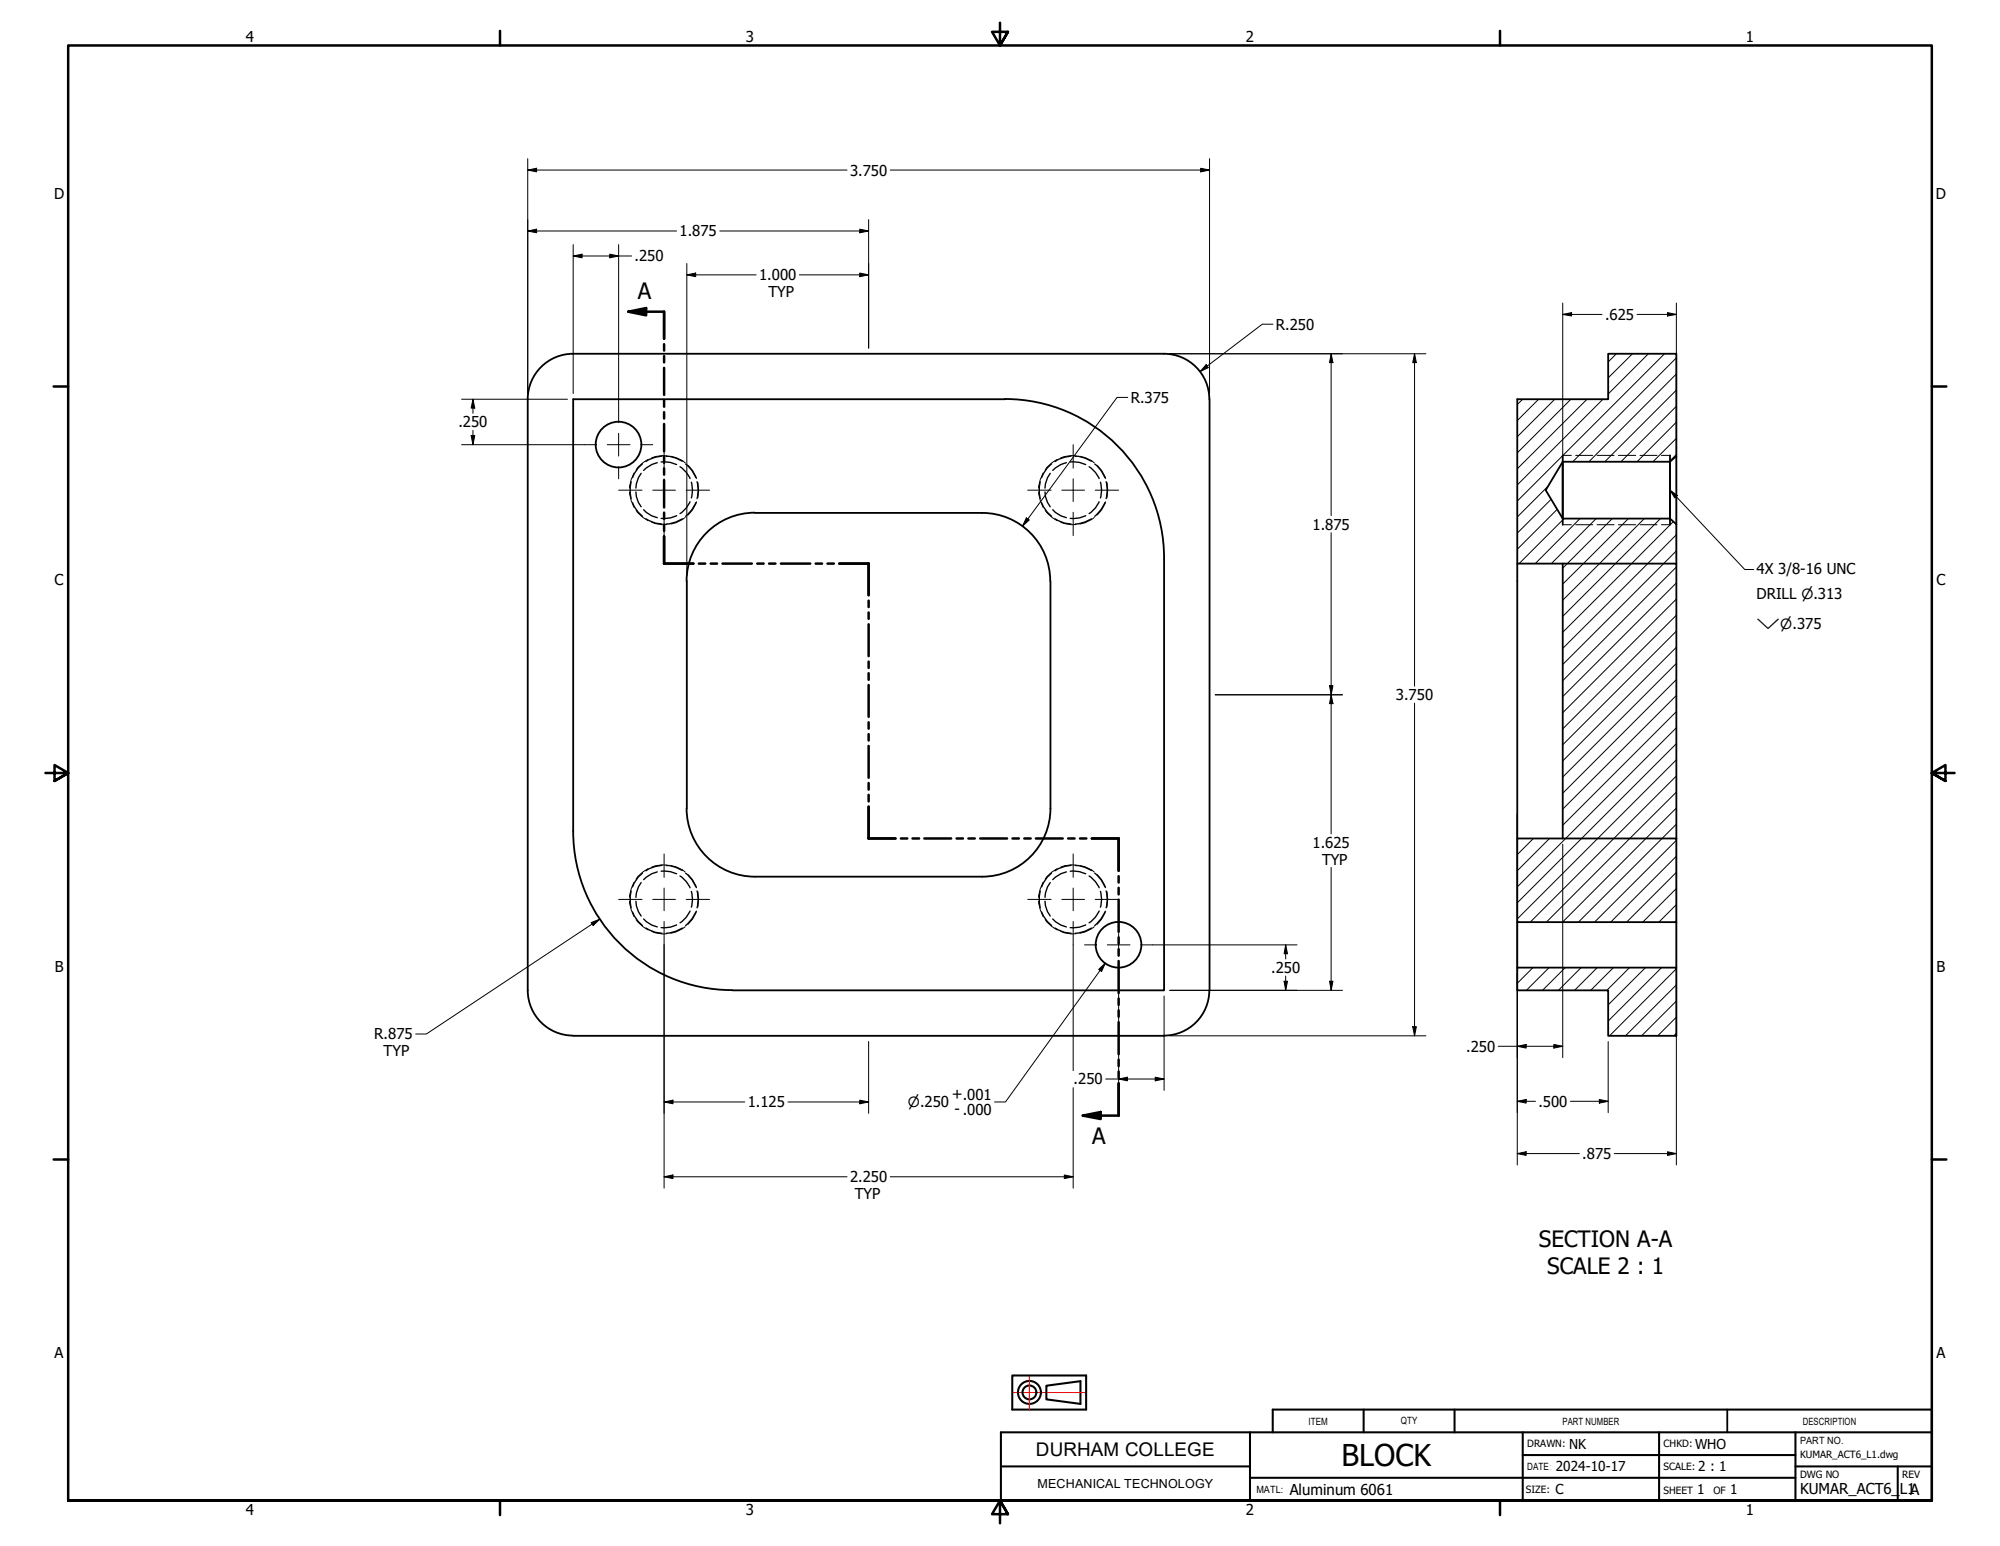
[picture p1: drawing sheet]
<svg xmlns="http://www.w3.org/2000/svg" width="559mm" height="432mm" viewBox="0 0 559 432" stroke-linecap="round" stroke-linejoin="round" font-family="sans-serif">
<!-- layer: Hatch (ANSI) -->
<g fill="none" stroke="#000" stroke-width=".28">
<path d="M451.6 98.8l-2.3 2.3M456.1 98.8l-6.8 6.7M460.6 98.8l-11.3 11.2M465.1 98.8l-41.2 41.2M468.4 99.9l-29 29.1M425.4 111.5l-1.5 1.5M429.9 111.5l-6 6M434.4 111.5l-10.5 10.5M438.9 111.5l-15 15M443.4 111.5l-19.5 19.4M447.9 111.5l-24 23.9M468.4 117.9l-11 11.1"/>
<path d="M468.4 113.5l-15.5 15.5M468.4 109l-20 20M468.4 104.5l-24.5 24.5M432.4 135.9l-8.5 8.5M433.4 139.4l-9.5 9.5M468.4 126.9l-2.1 2.1M468.4 122.4l-6.6 6.6M435.1 142.2l-11.2 11.2M437 144.8l-12.6 12.6M441.5 144.8l-12.6 12.6M446 144.8l-12.5 12.6M450.5 144.8l-13.9 13.9"/>
<path d="M455 144.8l-18.4 18.3M459.4 144.8l-22.8 22.8M463.9 144.8l-27.3 27.3M467.6 145.7l-31 30.9M468.4 158.4l-31.8 31.7M468.4 153.9l-31.8 31.7M468.4 149.4l-31.8 31.7M468.4 176.3l-31.8 31.7M468.4 171.8l-31.8 31.8M468.4 167.3l-31.8 31.8M468.4 162.8l-31.8 31.8M468.4 198.8l-31.8 31.7"/>
<path d="M468.4 194.2l-31.8 31.8M468.4 189.8l-31.8 31.8M468.4 185.3l-31.8 31.7M468.4 180.8l-31.8 31.7M468.4 216.7l-40.9 40.9M468.4 212.2l-44.5 44.5M468.4 207.7l-44.5 44.5M468.4 203.3l-44.5 44.4M423.9 234.2v.1M428.4 234.2l-4.5 4.5M432.9 234.2l-9 9M468.4 239.1l-18.4 18.5"/>
<path d="M468.4 234.7l-22.9 22.9M468.4 230.2l-27.4 27.4M468.4 225.7l-31.8 31.9M468.4 221.2l-36.3 36.4M468.4 257.1l-.4 .5M468.4 252.7l-4.9 4.9M468.4 248.2l-9.4 9.4M468.4 243.6l-13.9 14M428.3 270.3l-4.4 4.3M432.8 270.3l-6.3 6.3M437.3 270.3l-6.3 6.3M441.8 270.3l-6.4 6.3"/>
<path d="M446.3 270.3l-6.4 6.3M450.8 270.3l-6.4 6.3M455.3 270.3l-6.4 6.3M459.7 270.3l-10.4 10.4M464.2 270.3l-14.9 14.9M468.4 279.6l-9.7 9.7M468.4 275.1l-14.2 14.2M468.4 270.6l-18.7 18.7M468.4 288.5l-.7 .8M468.4 284.1l-5.2 5.2"/>
</g>
<!-- layer: Hidden (ANSI) -->
<g fill="none" stroke="#000" stroke-width=".38">
<path d="M176.3 134.6l-.2 1.4v1.9l.2 1.4M177.7 137.4l.1 1.3 .6 1.6 .7 1.2M179.1 132.2l-.7 1.2-.6 1.7-.1 1.2M179.5 129.5l-1.2 1.2-1.6 2.7M183.6 129.2l-1.5 .5-2.3 1.7M184.7 129a8.1 8.1 0 0 1 4.3 .7M185 127.4l-1.9 .3-1.7 .6-.9 .6M186.1 127.4a8.5 8.5 0 0 1 4.5 1.4M190 130.4a7.2 7.2 0 0 1 2.8 3.3M191.6 129.6a8.2 8.2 0 0 1 2.8 3.8M193.2 134.7a7.7 7.7 0 0 1 0 4.4M194.8 134.6a8.9 8.9 0 0 1 0 4.7"/>
<path d="M290.6 134.6l-.2 1.4v1.9l.2 1.4M292 137.4l.1 1.3 .6 1.6 .7 1.2M293.4 132.2l-.7 1.2-.6 1.7-.1 1.2M293.8 129.5l-1.2 1.2-1.6 2.7M297.9 129.2l-1.5 .5-2.3 1.7M299 129a8.1 8.1 0 0 1 4.3 .7M299.3 127.4l-1.9 .3-1.7 .6-.9 .6M300.4 127.4a8.5 8.5 0 0 1 4.5 1.4M304.3 130.4a7.2 7.2 0 0 1 2.8 3.3M305.9 129.6a8.2 8.2 0 0 1 2.8 3.8M307.5 134.7a7.7 7.7 0 0 1 0 4.4M309.1 134.6a8.9 8.9 0 0 1 0 4.7"/>
<path d="M176.7 140.4l.5 1.1 1.1 1.6 1.2 1.1M179.8 142.4l.8 .7 1.5 1 1.5 .5M180.5 144.9l2.6 1.2 1.9 .3M189 144a7.3 7.3 0 0 1-4.3 .8M190.6 144.9a9.3 9.3 0 0 1-4.5 1.5M192.8 140.1a7.2 7.2 0 0 1-2.8 3.3M194.4 140.4a9.2 9.2 0 0 1-2.8 3.8M291 140.4l.5 1.1 1.1 1.6 1.2 1.1M294.1 142.4l.8 .7 1.5 1 1.5 .5M294.8 144.9l2.6 1.2 1.9 .3M303.3 144a7.3 7.3 0 0 1-4.3 .8M304.9 144.9a9.3 9.3 0 0 1-4.5 1.5"/>
<path d="M307.1 140.1a7.2 7.2 0 0 1-2.8 3.3M308.7 140.4a9.2 9.2 0 0 1-2.8 3.8M176.3 248.9l-.2 1.4v1.9l.2 1.4M176.7 254.7l.5 1.1 1.1 1.6 1.2 1.1M177.7 251.7l.1 1.3 .6 1.6 .7 1.2M179.1 246.5l-.7 1.2-.6 1.7-.1 1.2M179.5 243.8l-1.2 1.2-1.6 2.7M179.8 256.7l.8 .7 1.5 1 1.5 .5M180.5 259.2l2.6 1.2 1.9 .3M183.6 243.5l-1.5 .5-2.3 1.7M184.7 243.3a8.1 8.1 0 0 1 4.3 .7M185 241.7l-1.9 .3-1.7 .6-.9 .6"/>
<path d="M186.1 241.7a8.5 8.5 0 0 1 4.5 1.4M189 258.3a7.3 7.3 0 0 1-4.3 .8M190 244.7a7.2 7.2 0 0 1 2.8 3.3M190.6 259.2a9.3 9.3 0 0 1-4.5 1.5M191.6 243.9a8.2 8.2 0 0 1 2.8 3.8M192.8 254.4a7.2 7.2 0 0 1-2.8 3.3M193.2 249a7.7 7.7 0 0 1 0 4.4M194.4 254.7a9.2 9.2 0 0 1-2.8 3.8M194.8 248.9a8.9 8.9 0 0 1 0 4.7M290.6 248.9l-.2 1.4v1.9l.2 1.4M291 254.7l.5 1.1 1.1 1.6 1.2 1.1M292 251.7l.1 1.3 .6 1.6 .7 1.2"/>
<path d="M293.4 246.5l-.7 1.2-.6 1.7-.1 1.2M293.8 243.8l-1.2 1.2-1.6 2.7M294.1 256.7l.8 .7 1.5 1 1.5 .5M294.8 259.2l2.6 1.2 1.9 .3M297.9 243.5l-1.5 .5-2.3 1.7M299 243.3a8.1 8.1 0 0 1 4.3 .7M299.3 241.7l-1.9 .3-1.7 .6-.9 .6M300.4 241.7a8.5 8.5 0 0 1 4.5 1.4M303.3 258.3a7.3 7.3 0 0 1-4.3 .8M304.3 244.7a7.2 7.2 0 0 1 2.8 3.3M304.9 259.2a9.3 9.3 0 0 1-4.5 1.5M305.9 243.9a8.2 8.2 0 0 1 2.8 3.8"/>
<path d="M307.1 254.4a7.2 7.2 0 0 1-2.8 3.3M307.5 249a7.7 7.7 0 0 1 0 4.4M308.7 254.7a9.2 9.2 0 0 1-2.8 3.8M309.1 248.9a8.9 8.9 0 0 1 0 4.7"/>
</g>
<!-- layer: Hidden Narrow (ANSI) -->
<g fill="none" stroke="#000" stroke-width=".28">
<path d="M175.9 137.4a11.5 11.5 0 0 0 1.2 4.3M177.1 132.1a10.7 10.7 0 0 0-1.2 4.2M181 128.3l-1.4 .9-1.4 1.4-.5 .7M186.4 127.3h-1.4l-1.9 .2-1 .4M187.5 127.4l1.4 .4 1.8 .9 .8 .6M192.3 130l1.2 1.4 1.1 2.3M194.9 134.7a9.6 9.6 0 0 1 0 4.4M290.2 137.4a11.5 11.5 0 0 0 1.2 4.3M291.4 132.1a10.7 10.7 0 0 0-1.2 4.2M295.3 128.3l-1.4 .9-1.4 1.4-.5 .7M300.7 127.3h-1.4l-1.9 .2-1 .4M301.8 127.4l1.4 .4 1.8 .9 .8 .6"/>
<path d="M306.6 130l1.2 1.4 1.1 2.3M309.2 134.7a9.6 9.6 0 0 1 0 4.4M436.6 127.2h2.4M440.2 127.2h4.8M446.2 127.2h4.8M452.2 127.2h4.8M458.2 127.2h4.8M464.2 127.2h2.4M177.7 142.6l1.9 1.9 1.4 .9M182.1 145.9l2.9 .7 1.4-.1M191.5 144.5l-2.6 1.5-1.4 .4M194.6 140.1l-1.1 2.3-1.2 1.4"/>
<path d="M292 142.6l1.9 1.9 1.4 .9M296.4 145.9l2.9 .7 1.4-.1M305.8 144.5l-2.6 1.5-1.4 .4M308.9 140.1l-1.1 2.3-1.2 1.4M436.6 146.6h2.4M440.2 146.6h4.8M446.2 146.6h4.8M452.2 146.6h4.8M458.2 146.6h4.8M464.2 146.6h2.4M175.9 251.7a11.5 11.5 0 0 0 1.2 4.3M177.1 246.4a10.7 10.7 0 0 0-1.2 4.2"/>
<path d="M177.7 256.9l1.9 1.9 1.4 .9M181 242.6l-1.4 .9-1.4 1.4-.5 .7M186.4 241.6h-1.4l-1.9 .2-1 .4M187.5 241.7l1.4 .4 1.8 .9 .8 .6M191.5 258.8l-2.6 1.5-1.4 .4M192.3 244.3l1.2 1.4 1.1 2.3M194.6 254.4l-1.1 2.3-1.2 1.4M194.9 249a9.6 9.6 0 0 1 0 4.4M290.2 251.7a11.5 11.5 0 0 0 1.2 4.3M291.4 246.4a10.7 10.7 0 0 0-1.2 4.2M292 256.9l1.9 1.9 1.4 .9M295.3 242.6l-1.4 .9-1.4 1.4-.5 .7"/>
<path d="M300.7 241.6h-1.4l-1.9 .2-1 .4M301.8 241.7l1.4 .4 1.8 .9 .8 .6M305.8 258.8l-2.6 1.5-1.4 .4M306.6 244.3l1.2 1.4 1.1 2.3M308.9 254.4l-1.1 2.3-1.2 1.4M309.2 249a9.6 9.6 0 0 1 0 4.4M182.1 260.2l2.9 .7 1.4-.1M296.4 260.2l2.9 .7 1.4-.1"/>
</g>
<!-- layer: Visible (ANSI) -->
<g fill="none" stroke="#000" stroke-width=".51">
<path d="M160.1 98.8a12.7 12.7 0 0 0-12.7 12.7v165.1a12.7 12.7 0 0 0 12.7 12.6M160.1 98.8h165.1a12.7 12.7 0 0 1 12.7 12.7M280.8 111.4a44.5 44.5 0 0 1 44.4 44.5M280.8 111.5h-120.7v120.7M337.9 111.5v165.1M436.6 127.2v19.4M466.6 127.2v19.4M468.4 127.4v19M210.9 143.2a19.1 19.1 0 0 0-19.1 19.1M210.9 143.3h63.5a19 19 0 0 1 19 19M325.2 156v120.6h-120.6M423.9 157.4v76.8"/>
<path d="M436.6 157.4v76.8M468.4 157.4v-11l-1.8-1.6h-30l-4.7-7.9 4.7-7.9h30l1.8-1.6v-28.6h-19.1v12.7h-25.4v45.9h44.5v76.8M191.9 162.3v63.5M293.5 162.3v63.5M160.1 232.1a44.4 44.4 0 0 0 44.5 44.4M191.8 225.8a19.1 19.1 0 0 0 19.1 19.1h63.5a19.1 19.1 0 0 0 19.1-19.1M423.9 234.2h44.5v23.4h-44.5zM423.9 257.6v12.7M468.4 257.6v12.7M337.9 276.6a12.7 12.7 0 0 1-12.7 12.6M423.9 270.3h44.5v19h-19.1v-12.7h-25.4zM160.1 289.3h165.1"/>
<circle cx="172.8" cy="124.2" r="6.4"/>
<circle cx="312.5" cy="263.9" r="6.4"/>
</g>
<!-- layer: Section Line (ANSI) -->
<g fill="none" stroke="#000" stroke-width=".7">
<path d="M175.5 87.1l5-1.1v2.1zM175.5 87.1h10v7.5M185.5 96.1v1.8M185.5 99.4v1.8M185.5 102.7v7.6M185.5 111.8v1.8M185.5 115.1v1.8M185.5 118.4v7.6M185.5 127.5v1.8M185.5 130.8v1.8M185.5 134.1v7.6M185.5 149.8v7.6h8.2"/>
<path d="M185.5 143.2v1.8M185.5 146.5v1.8M195.3 157.4h1.7M198.6 157.4h1.7M201.9 157.4h8.2M211.6 157.4h1.8M214.9 157.4h1.8M218.2 157.4h8.2M227.9 157.4h1.8M231.2 157.4h1.8M234.5 157.4h8.2v8.8M242.7 167.8v1.7"/>
<path d="M242.7 171.1v1.7M242.7 174.4v8.9M242.7 184.8v1.8M242.7 188v1.9M242.7 191.3v8.9M242.7 201.7v1.8M242.7 205v1.8M242.7 208.3v8.9M242.7 218.7v1.8M242.7 225.3v8.9h7.5M242.7 222v1.8M251.7 234.2h1.8"/>
<path d="M255 234.2h1.8M258.3 234.2h7.4M267.3 234.2h1.7M270.6 234.2h1.8M273.9 234.2h7.5M282.9 234.2h1.8M286.2 234.2h1.8M289.4 234.2h7.5M298.4 234.2h1.8M301.8 234.2h1.7M305.1 234.2h7.4v9M312.5 244.7v1.8"/>
<path d="M312.5 248v1.8M312.5 251.3v9M312.5 261.8v1.8M312.5 265.1v1.8M312.5 268.4v9M312.5 278.9v1.8M312.5 282.2v1.8M312.5 285.5v8.9M312.5 296v1.8M312.5 299.3v1.8M302.5 311.6l5-1v1.9zM312.5 302.6v9h-10"/>
</g>
<path d="M175.5 87.1l5-1.1v2.1zM302.5 311.6l5-1v1.9z" fill="#000"/>
<!-- layer: Border (ANSI) -->
<g fill="none" stroke="#000" stroke-width=".7">
<path d="M139.7 8.6v4.1M279.4 6.3v6.4l-2.2-3.8h4.4l-2.2 3.8 2.2-3.8M419.1 8.6v4.1M15 107.9h4M539.8 107.9h4M12.7 215.9h6.3l-3.8-2.2v4.4l3.8-2.2-3.8 2.2M546.1 215.9h-6.3l3.8-2.2v4.4l-3.8-2.2 3.8 2.2M15 323.8h4M539.8 323.8h4M19 419.1v-406.4h520.8v406.4h-520.8h520.8M139.7 419.1v4.1M419.1 419.1v4.1"/>
<path d="M281.6 422.9l-2.2-3.8 2.2 3.8h-4.4l2.2-3.8v6.3"/>
</g>
<!-- layer: TITLE -->
<g fill="none" stroke="#000" stroke-width=".57">
<path d="M282.8 384.2h20.7v9.5h-20.7zM292.4 387l9.5-1.2v6.3l-9.5-1.3zM381 393.7v6.3M406.4 393.7v6.3M349.2 400v19.1M349.2 412.7h152.4M355.6 400v-6.3h184.2v25.4h-260.1v-19.1h260.1M425.4 406.4h76.2M501.6 400v19.1M501.6 409.6h38.2M530.2 409.6v9.5"/>
<circle cx="287.6" cy="388.9" r="3.2"/>
<circle cx="287.6" cy="388.9" r="1.94"/>
</g>
<!-- layer: Title (ANSI) -->
<path d="M279.7 409.6h69.5M425.4 400v19.1M463.5 400v19.1" fill="none" stroke="#000" stroke-width=".57"/>
<!-- layer: TITLE -->
<g fill="none" stroke="#f00" stroke-width=".28">
<path d="M282.8 388.9h.9M283.7 388.9h.1M283.8 388.9h.4M284.3 388.9h.1M284.4 388.9h1M285.5 388.9h.1M285.6 388.9h.4M286.1 388.9h.1M286.1 388.9h1.7M287.8 388.9h.1M287.9 388.9h.5M288.4 388.9h.1"/>
<path d="M288.5 388.9h1.1M289.6 388.9h.1M289.7 388.9h.4M290.2 388.9h.1M290.3 388.9h1.6M292 388.9h.1M292 388.9h.5M292.5 388.9h.1M292.6 388.9h1.1M293.8 388.9h.1M293.8 388.9h.5M294.3 388.9h.1"/>
<path d="M294.4 388.9h1.6M296.1 388.9h.1M296.2 388.9h.4M296.7 388.9h.1M296.7 388.9h1.1M297.9 388.9h.1M297.9 388.9h.5M298.4 388.9h.1M298.5 388.9h1.7M300.2 388.9h.1M300.3 388.9h.4M300.8 388.9h.1"/>
<path d="M300.9 388.9h1M302 388.9h.1M302.1 388.9h.4M302.6 388.9h.1M302.6 388.9h.9"/>
</g>
<!-- layer: Title (ANSI) -->
<path d="M287.6 384.2v9.5" fill="none" stroke="#f00" stroke-width=".28"/>
<path d="M482.6 393.7v6.3" fill="none" stroke="#000" stroke-width=".51"/>
<!-- layer: Dimension (ANSI) -->
<g fill="none" stroke="#000" stroke-width=".28">
<path d="M147.4 47.5l2.5-.5v1zM147.4 44.3v65.6M147.4 47.5h89.3M248.7 47.5h89.2M335.5 47l2.4 .5-2.4 .5zM337.9 44.3v65.6M147.4 64.5l2.5-.5v1zM147.4 64.5h41.6M160.1 71.5l2.5-.5v1zM160.1 71.5h16.4M160.1 68.3v41.6M170.4 71l2.4 .5-2.4 .5z"/>
<path d="M172.8 68.3v46.4M191.9 76.8l2.5-.5v1zM191.9 76.8h19.4M191.9 73.6v63.2M201.1 64.5h41.6M223.3 76.8h19.4M240.2 64l2.5 .5-2.5 .5zM240.2 76.3l2.5 .5-2.5 .5zM242.7 61.3v35.9M326.8 98.8h71.6M355.7 90.6h-3l-17.4 13.2M371.9 98.8l.5 2.5h-.9z"/>
<path d="M371.9 98.8v45.2M395.2 98.8l.5 2.5h-1zM395.2 98.8v92.8M436.6 87.8l2.5-.5v1zM436.6 84.6v42.8M436.6 87.8h11M457.4 87.8h11M465.9 87.3l2.5 .5-2.5 .5zM468.4 84.6v52.8M129 111.5h29.6M132.1 111.5l.6 2.5h-1.1zM132.1 111.5v3.9"/>
<path d="M315.1 111h-3l-26.4 35.9M337 101.9l.6 .8-2.3 1.1zM129 124.2h34.3M131.6 121.7h1.1l-.6 2.5zM132.1 120.2v4M191.9 137v23.7M468.4 138.5v17.3M286.8 144.7l.8 .5-1.9 1.7zM371.9 148.8v84.1M339.5 194.1h35.6M371.5 191.5h.9l-.5 2.6zM371.9 194.1l.5 2.4h-.9z"/>
<path d="M395.2 196.4v92.9M423.9 227.4v98M436.6 235.8v59.6M468.4 235.8v89.6M165.2 257.7l2.4-1-1.9 1.8zM167.6 256.7l-48.5 32.1h-3M371.9 242.3v34.3M185.5 263.9v68M299.8 263.9v35.1M307 270.8l1.8-1.8-1 2.3zM308.8 269l-27.9 38.8h-3M312.5 273.4v31.1"/>
<path d="M322.1 263.9h40.3M325.2 278.2v26.3M326.8 276.6h48.3M358.8 274.1h.9l-.5 2.5zM359.2 263.9l.5 2.5h-.9zM359.2 263.9v3.9M359.2 272.6v4M371.5 274.1h.9l-.5 2.5zM242.7 290.9v20.1M326.8 289.3h71.6M394.7 286.8h1l-.5 2.5zM418.6 292.2h18"/>
<path d="M423.9 292.2l2.5-.5v1zM434.1 291.7l2.5 .5-2.5 .5zM449.3 290.9v19.9M185.5 307.8l2.5-.5v1zM185.5 307.8h22.6M220.2 307.8h22.5M240.2 307.3l2.5 .5-2.5 .5zM299.8 303.8v28.1M308.9 301.4h16.3M312.5 301.4l2.5-.5v1zM322.8 300.9l2.4 .5-2.4 .5zM423.9 307.6l2.5-.5v1z"/>
<path d="M423.9 307.6h5.1M438.8 307.6h10.5M446.8 307.1l2.5 .5-2.5 .5zM185.5 328.7l2.5-.5v1zM185.5 328.7h51.2M248.7 328.7h51.1M297.4 328.2l2.4 .5-2.4 .5zM423.9 322.2l2.5-.5v1zM423.9 322.2h17.4M451 322.2h17.4M465.9 321.7l2.5 .5-2.5 .5z"/>
</g>
<g fill="#000">
<path d="M147.4 47.5l2.5-.5v1zM335.5 47l2.4 .5-2.4 .5zM147.4 64.5l2.5-.5v1zM160.1 71.5l2.5-.5v1zM170.4 71l2.4 .5-2.4 .5zM191.9 76.8l2.5-.5v1zM240.2 64l2.5 .5-2.5 .5zM240.2 76.3l2.5 .5-2.5 .5zM436.6 87.8l2.5-.5v1zM465.9 87.3l2.5 .5-2.5 .5zM132.1 111.5l.6 2.5h-1.1zM337 101.9l.6 .8-2.3 1.1z"/>
<path d="M371.9 98.8l.5 2.5h-.9zM395.2 98.8l.5 2.5h-1zM131.6 121.7h1.1l-.6 2.5zM286.8 144.7l.8 .5-1.9 1.7zM371.5 191.5h.9l-.5 2.6zM371.9 194.1l.5 2.4h-.9zM165.2 257.7l2.4-1-1.9 1.8zM307 270.8l1.8-1.8-1 2.3zM358.8 274.1h.9l-.5 2.5zM359.2 263.9l.5 2.5h-.9zM371.5 274.1h.9l-.5 2.5zM394.7 286.8h1l-.5 2.5z"/>
<path d="M423.9 292.2l2.5-.5v1zM434.1 291.7l2.5 .5-2.5 .5zM185.5 307.8l2.5-.5v1zM240.2 307.3l2.5 .5-2.5 .5zM312.5 301.4l2.5-.5v1zM322.8 300.9l2.4 .5-2.4 .5zM423.9 307.6l2.5-.5v1zM446.8 307.1l2.5 .5-2.5 .5zM185.5 328.7l2.5-.5v1zM297.4 328.2l2.4 .5-2.4 .5zM423.9 322.2l2.5-.5v1zM465.9 321.7l2.5 .5-2.5 .5z"/>
</g>
<!-- layer: Symbol (ANSI) -->
<path d="M466.6 136.9l2 1.5-.7 .7zM466.6 136.9l20.9 22.2h2.5" fill="none" stroke="#000" stroke-width=".28"/>
<path d="M466.6 136.9l2 1.5-.7 .7z" fill="#000"/>
<!-- layer: Center Mark (ANSI) -->
<g fill="none" stroke="#000" stroke-width=".28">
<path d="M172.8 114.7v3.3M163.3 124.2h3.4M169.7 124.2h6.3M172.8 136.9h6.6M172.8 121v6.4M172.8 130.4v3.3M179 124.2h3.4M182.4 136.9h6.3M185.5 124.2v6.5M185.5 133.7v6.4M191.7 136.9h6.5M287.1 136.9h6.6"/>
<path d="M296.7 136.9h6.3M299.8 124.2v6.5M299.8 133.7v6.4M306 136.9h6.5M185.5 143.1v6.5M299.8 143.1v6.5M185.5 238.5v6.5M299.8 238.5v6.5M172.8 251.2h6.6M182.4 251.2h6.3M185.5 248v6.4M185.5 257.4v6.5"/>
<path d="M191.7 251.2h6.5M287.1 251.2h6.6M296.7 251.2h6.3M299.8 248v6.4M299.8 257.4v6.5M306 251.2h6.5M312.5 254.4v3.3M303 263.9h3.4M309.4 263.9h6.3M312.5 260.7v6.4M312.5 270.1v3.3M318.7 263.9h3.4"/>
</g>
<text font-size="8.4" x="374.8" y="409.4">BLOCK</text>
<g font-size="6.3">
<text x="178.2" y="83.6">A</text>
<text x="305.2" y="319.7">A</text>
<text x="430" y="348.2">SECTION A-A</text>
<text x="432.3" y="355.8">SCALE 2 : 1</text>
</g>
<text font-size="5.3" x="289.4" y="406.7">DURHAM COLLEGE</text>
<g font-size="4.2">
<text x="68.7" y="11.7">4</text>
<text x="208.4" y="11.7">3</text>
<text x="348.1" y="11.7">2</text>
<text x="487.8" y="11.7">1</text>
<text x="237.5" y="49">3.750</text>
<text x="15.1" y="55.5">D</text>
<text x="540.9" y="55.5">D</text>
<text x="189.9" y="66">1.875</text>
<text x="177.3" y="73">.250</text>
<text x="212.1" y="78.3">1.000</text>
<text x="214.7" y="82.9">TYP</text>
<text x="448.4" y="89.3">.625</text>
<text x="356.5" y="92.1">R.250</text>
<text x="315.9" y="112.5">R.375</text>
<text x="128.1" y="119.4">.250</text>
<text x="366.7" y="148">1.875</text>
<text x="490.8" y="160.3">4X 3/8-16 UNC</text>
<text x="15.2" y="163.4">C</text>
<text x="490.8" y="167.4">DRILL ⌀.313</text>
<text x="541" y="163.4">C</text>
<text x="390" y="195.6">3.750</text>
<text x="366.7" y="236.9">1.625</text>
<text x="369.4" y="241.5">TYP</text>
<text x="15.3" y="271.4">B</text>
<text x="355.2" y="271.8">.250</text>
<text x="541.1" y="271.4">B</text>
<text x="104.6" y="290.3">R.875</text>
<text x="409.6" y="293.8">.250</text>
<text x="107.2" y="295">TYP</text>
<text x="300" y="302.9">.250</text>
<text x="208.9" y="309.3">1.125</text>
<text x="265.9" y="307">+.001</text>
<text x="266.7" y="311.2">- .000</text>
<text x="429.8" y="309.1">.500</text>
<text x="442.1" y="323.7">.875</text>
<text x="237.5" y="330.2">2.250</text>
<text x="238.8" y="334.8">TYP</text>
<text x="15.2" y="379.3">A</text>
<text x="541" y="379.3">A</text>
<text x="360.4" y="417.5">Aluminum 6061</text>
<text x="502.9" y="417.2">KUMAR_ACT6_</text>
<text x="530.8" y="417.2">L1A</text>
<text x="68.7" y="423.2">4</text>
<text x="208.4" y="423.2">3</text>
<text x="348.1" y="423.2">2</text>
<text x="487.8" y="423.2">1</text>
</g>
<g font-size="3.9">
<text x="490.8" y="175.7">⌵⌀.375</text>
<text x="253.6" y="309.3">⌀.250</text>
</g>
<g font-size="3.8">
<text x="438.4" y="404.6">NK</text>
<text x="473.6" y="404.6">WHO</text>
<text x="434.7" y="411">2024-10-17</text>
<text x="474.5" y="411">2 : 1</text>
<text x="434.6" y="417.3">C</text>
<text x="474.2" y="417.3">1</text>
<text x="483.4" y="417.3">1</text>
</g>
<text font-size="3.5" x="289.9" y="415.6">MECHANICAL TECHNOLOGY</text>
<g font-size="2.8">
<text x="365.6" y="397.9">ITEM</text>
<text x="391.4" y="397.8">QTY</text>
<text x="436.6" y="397.9">PART NUMBER</text>
<text x="503.7" y="397.9">DESCRIPTION</text>
<text x="426.7" y="404.2">DRAWN:</text>
<text x="464.8" y="404.2">CHKD:</text>
<text x="502.9" y="403.4">PART NO.</text>
<text x="502.9" y="407.2">KUMAR_ACT6_L1.dwg</text>
<text x="426.7" y="410.6">DATE:</text>
<text x="464.8" y="410.6">SCALE:</text>
<text x="502.9" y="412.9">DWG NO</text>
<text x="531.5" y="412.9">REV</text>
<text x="351" y="416.9">MATL:</text>
<text x="426.3" y="416.9">SIZE:</text>
<text x="464.8" y="417.3">SHEET</text>
<text x="478.7" y="417.3">OF</text>
</g>
</svg>
